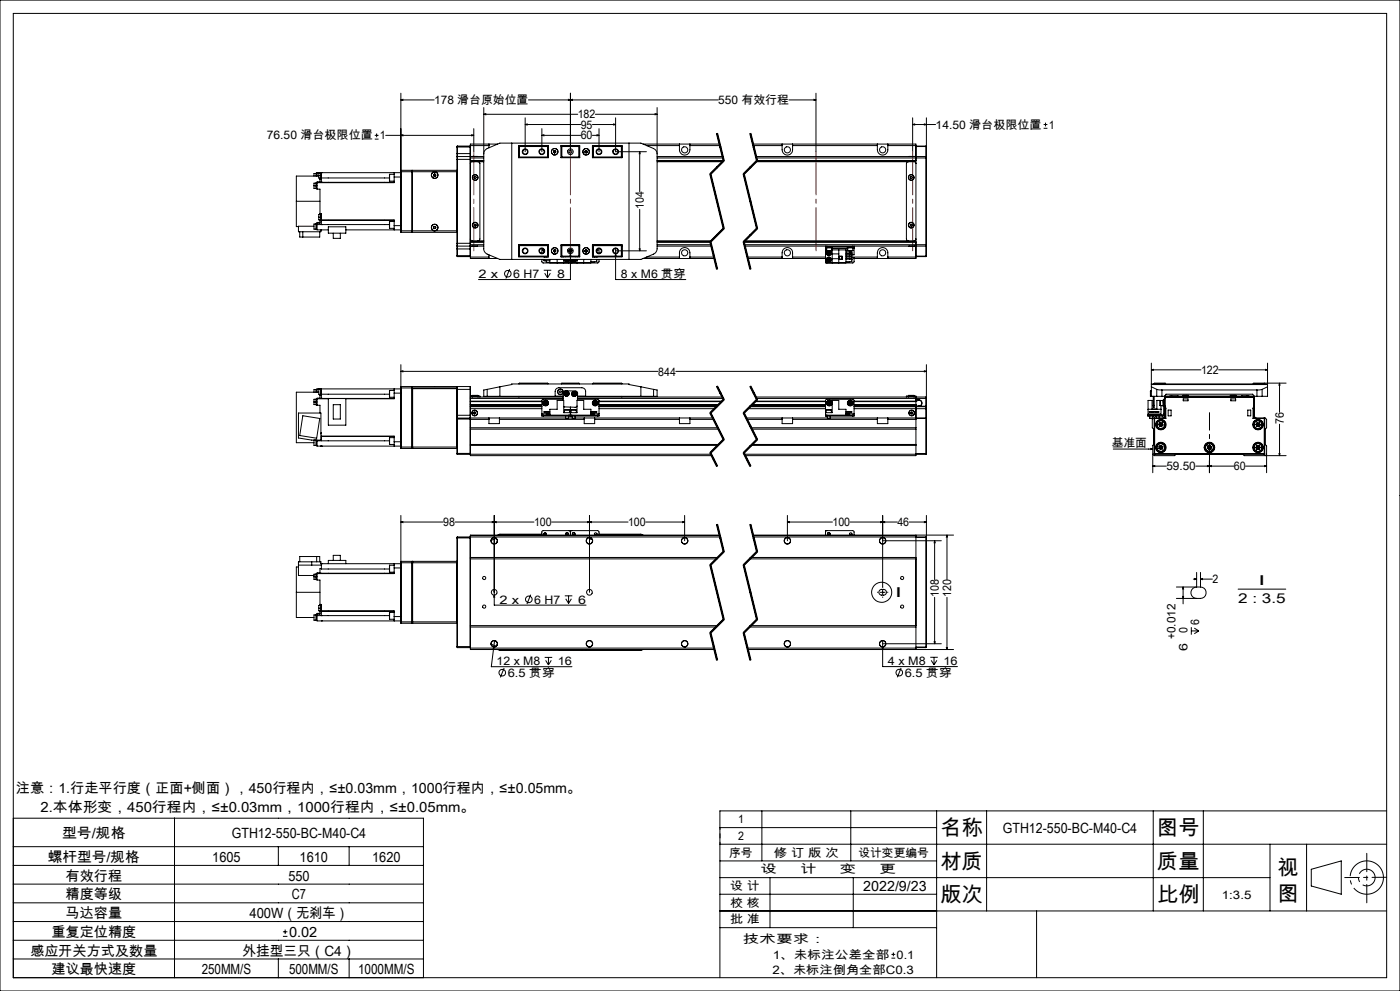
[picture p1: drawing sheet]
<svg xmlns="http://www.w3.org/2000/svg" width="420mm" height="297mm" viewBox="0 0 420 297" stroke-linecap="round" stroke-linejoin="round" font-family="sans-serif">
<g fill="none" stroke="#000" stroke-width=".3">
<path d="M0 0h420v297h-420zM4 4h412v289h-412zM120.3 29.9l.6-.1v.3zM120.3 29.9h9.9M120.3 27.9v41.3M142.1 38.6v6.9M145.1 34.3l.6-.2v.3zM145.1 32.2v42.7l.3 .6 .8 .7 3.8 1.5h42.3l4.3-1.9 .5-1.2v-42.4M145.1 34.3h28.2M157.6 37.3l.6-.2v.4zM157.6 37.3h16.6M157.6 35.3v10.2"/>
<path d="M162.6 38.6v6.9M170.5 29.8l.6 .1-.6 .2zM171.1 29.9l.6-.1v.3zM171.1 27.9v17.6M177.7 37.3h7M178.6 34.3h18.5M179.7 38.6v6.9M184.1 37.1l.6 .2-.6 .2zM184.7 35.3v10.2h9.2M196.5 34.1l.6 .2-.6 .1zM215.1 40l2 8.2M215.3 40l2 8.1"/>
<path d="M215.5 29.9h-57M225.1 40l2 8.2M225.3 40l2 8.1M236.7 29.9h8.1M244.2 29.8l.6 .1-.6 .2zM244.8 27.9v17.6M273.8 37.3l.6-.2v.4zM273.8 37.3h6.9M273.8 35.3v10.2M277.3 37.1l.6 .2-.6 .2zM277.9 35.3v11.8M313.1 38.4h1.1"/>
<path d="M313.1 37.3h1.1M313.7 36.8v1.1M94.2 55.7v.8h.8M94.2 55.7h.9M94.8 54.9h-.6v.8M94.8 52h-.6v.8M95 54.8l.1 1.7M95 51.9v.9M95.1 54.6v.1M95.1 54.8h-.3v1.7M95.1 51.9h-.3v.9M95.1 54.7v2h.9v7.3"/>
<path d="M95.1 54.6h23.2M95.6 52.8h-6.7v7.5M95.6 52.6v.8h.6M95.6 52.6h.8M96 53.8v.7l-.9 .1M96 53.4v.4M96 51.7v.1M96 53.8h.4M96.2 51.7v1.7h.2M96.2 51.8h-.6v.8M96.4 54.6h.1M96.4 53.3v1.3"/>
<path d="M96.4 51.7v1.6M96.4 51.7h.1M96.4 53.3h20.4M112.4 41.7h1.2M112.4 40.6h1.2M113 40v1.1M115.7 40.6h26.4M116.8 53.3l.1 1M116.9 52.2h.1M116.8 52.3v1M116.9 53.3v1M116.9 52.2h1.4"/>
<path d="M116.9 54.3h1.4M118.3 51.7v1.4M118.3 53.1v1.6h-23.2M118.3 53.1h2M120.3 51.7h-25.2v1.1M120.3 40.6l.6-.2v.3zM120.3 51v.5h16.8v-.5h-13.4v18.6M120.3 51v18.6M120.3 51h3.3M123.6 51v18.6M123.6 51l.1 .1M123.7 51.1v18.4"/>
<path d="M123.7 51.1h.1M130.1 52.3v.4M130.1 52.7l.4 .1M130.4 52.1l.3 .2M130.4 52.1l-.3 .2M130.7 52.3v.3M130.7 52.6l-.2 .2M137.1 51.1h.1M137.1 47v.8M137.1 46h3.9v.9M137.1 46v1M137.1 47.8v25.1"/>
<path d="M137.1 47.8h4M137.1 44.1h4M137.2 46.9v26.9M137.2 43.8v3.1M137.2 43.8l-.1 2.2M137.2 46.9h7.9M137.2 43.8h3.9M137.2 46.9l-.1 .1M141 46.9v.9M141 47.8v25.1M141 46.9l.1 .1M141.1 46.9h.1"/>
<path d="M141.1 47v.8M141.1 48.1h4M141.1 43.6h5.6M141.1 47.3h4M141.5 40.4l.6 .2-.6 .1zM141.5 46.9h1.8M142.4 52.9h.3l.2 .3-.2 .3h-.4l-.1-.3zM143.4 48.5l.6 .4v22.8l-.6 .5M145.1 48.5h-3.4l-.6 .5M145.1 46.1l.1-.7 .7-.7 4.1-1.8h42.3l4.1 1.8 .6 .7 .1 .7M146.7 43.2v1.1M149.3 43.2h-8.2v3.7"/>
<path d="M153.5 42.9v34.8M155.6 46.9h.1M155.6 43.7h8.9v3.6h-8.9zM155.7 43.8v3.5M155.7 43.8h8.8M155.7 43.8l.1 .1M155.8 43.9h8.5M155.8 43.9v3.2M155.8 47.1l-.1 .1h8.8M155.8 47.1h8.5M162.6 40.6l.6-.2v.3zM162.6 40.6h11.6"/>
<path d="M164.3 43.9v3.2M164.3 43.9l.1-.1v3.4l-.1-.1M166.1 45.3v.3M166.1 45.6l.3 .2M166.4 45.2l.3 .1M166.4 45.2l-.3 .1M166.7 45.3v.3M166.7 45.6l-.3 .2M168.3 43.7l.1 .1M168.3 43.7h5.6v3.6h-5.6zM168.3 43.8h5.6M168.3 47.2h5.6"/>
<path d="M168.4 43.8v3.4l.2-.1M168.4 43.8l.2 .1M168.6 43.9h5.1M168.6 43.9v3.2M168.6 47.1h5.1M173.7 43.9l.1-.1v3.4l-.1-.1M173.7 43.9v3.2M175.5 45.3v.3M175.5 45.6l.3 .2M175.8 45.2l.3 .1M175.8 45.2l-.3 .1M176.1 45.3v.3"/>
<path d="M176.1 45.6l-.3 .2M177.7 40.6h2M177.7 43.7h8.9v3.6h-8.9zM177.7 43.8h8.8M178 43.9l-.2-.1v3.4l.2-.1M178 43.9h8.4M178 43.9v3.2M178 47.1h8.4M178.4 43.7v.1M179.1 40.4l.6 .2-.6 .1zM186.4 43.9v3.2M186.4 47.1l.1 .1h-8.8"/>
<path d="M186.5 43.8v3.5M186.5 46.9h.1M186.5 43.8l-.1 .1M188.7 42.9v34.8M191.9 45.5l.2 .6h-.3zM191.9 45.5v11.9M192.9 43.2h23M194 43.6h9.8M197.1 48.5h19.7M197.1 46.9h19.7M197.1 47.3h19.8M203.8 43.2v1.7a1.57 1.57 0 0 0 1.6 1.6 1.57 1.57 0 0 0 1.6-1.6v-1.7"/>
<path d="M207 43.6h9M212.9 52.2l4 16.3M213.3 52.1l4 16.3M214.9 40l2 8.2M217 48l-4 4M217.1 48.1l-20 .1M217.1 48.2l-4 4 4 16.3-4 4 2 8.1M217.2 48.3l-4 4M222.9 52.2l4 16.3M223.3 52.1l4 16.3M224.9 40l2 8.2M225.9 43.2h48.9v34.3h-18.6"/>
<path d="M226 43.6h8.6M226.8 46.9h51M226.8 48.5h47.4l.4 .1 .2 .4M226.9 47.3h50.9M227 48l-4 4M227.1 48.1h47.7M227.1 48.2l-4 4 4 16.3-4 4 2 8.1M227.2 48.3l-4 4M234.6 43.2a3.2 3.2 0 0 0 .5 2.8 1.56 1.56 0 0 0 1.7 .4 1.56 1.56 0 0 0 1-1.5v-1.7M237.8 43.6h25.4M263.2 43.2a3.2 3.2 0 0 0 .5 2.8 1.56 1.56 0 0 0 1.7 .4 1.56 1.56 0 0 0 .9-1.5v-1.7M266.3 43.6h8.5"/>
<path d="M272.5 48.5l-.4 .1-.2 .4v22.6l.2 .4 .4 .2M272.7 46.9h1.7M273.3 52.9h.3l.1 .4-.3 .2-.3-.1zM274.8 43.8h3M274.8 43.9h3M277.8 47.3h.1M277.8 46.9v.4M277.8 46.9l.1 .2M277.8 43.8v.1M277.8 43.9v3M277.8 47.3v26M277.9 47.1v.2"/>
<path d="M277.9 47.3v26M88.9 60.3v7.6h.6M88.9 60.3h7.1M89.9 69.5v1.5h6v-1.5M90.8 69.5v1.5M94.2 67.8h-4.7v1.7h6.8v-.6M94.8 67.1h-.6v1.6h.6M95 67.1v1.7M95.1 66.9v.4M95.1 67.3v1.6h3.4M95.1 67.1h-.3v1.7h.3M95.1 67.3h21.7"/>
<path d="M95.6 65.1v.8h22.7v1.7M95.6 65.1h.8M96 64h.4v1.1M96 64v.3M96 66.1v.8h-.9M96 65.9v.2M96 66.7h-.9v.2M96 66.1h.4M96.2 64.3h-.6v.8M96.4 64.2h-.2v1.7M96.4 65.1v.9M96.4 67.3h.1"/>
<path d="M96.4 66v1.3M96.4 68.9h.1M96.4 66h21.9M98.5 68h5.3v1.9h-5.3zM100 69.9v1.5h2.1v-1.5M103.8 68.9h16.5M116.8 68.4h.1M116.8 67.4v1M116.9 66.4l-.1 1M116.9 66.4v1M116.9 66.4h1.4M116.9 68.4h1.4"/>
<path d="M118.3 67.6v1.3M118.3 67.6h2M120.3 69.2h16.8v.4M120.3 69.2v.4M120.3 69.6h3.3M123.7 69.5h.1M123.7 69.5v.1M123.7 69.5l-.1 .1M123.7 69.6h13.4M130.1 68v.4M130.1 68.4l.3 .1M130.4 67.9l.3 .1"/>
<path d="M130.4 67.9l-.3 .1M130.7 68.4l-.3 .1M130.7 68v.4M137.1 69.5h.1M137.1 72.9v.8M137.1 73.7v.9M137.1 74.6l.1 2.3M137.1 76.6h4M137.1 69.5v.1M137.1 72.9h4M137.1 73.7l.1 .1M137.2 73.8v3.1"/>
<path d="M137.2 73.8h7.9M141 72.9v.9M141 73.8v.8h-3.9M141.1 71.6l.5 .6h3.5M141.1 73.7h.1M141.1 72.9v.8M141.1 73.8v3.7h8.2M141.1 72.5h4M141.1 77h5.6M141.1 73.3h4M141.1 76.8l-3.9 .1M141.1 73.7l-.1 .1"/>
<path d="M141.5 73.8h1.8M142.2 67.4l.3-.2 .3 .1v.3l-.2 .2zM146.7 76.4v1.1M155.6 73.8h.1M155.6 73.4h8.9v3.6h-8.9zM155.7 73.4v3.5M155.7 76.9h8.8M155.8 76.8h8.5M155.8 73.6v3.2M155.8 73.6h8.5M155.8 76.8l-.1 .1M162.6 77.7v.8l.3 .3h8"/>
<path d="M162.6 74.5v1.4M162.9 75.1h.4M162.9 74.6v.5M163.2 77h.1M163.2 77.7v.4h1.8M163.3 75.2l-.1 .3M163.4 78.1h.3M163.9 76.9v.1M163.9 78.1v.6h1.1M164.3 73.6v3.2M164.3 73.6l.1-.1v3.4l-.1-.1M164.5 73.5h-8.8l.1 .1"/>
<path d="M165 77.7v1.1h12.3v-1.1M166.1 75v.3M166.1 75.3l.3 .2M166.4 74.9l.3 .1M166.4 74.9l-.3 .1M166.7 75v.3M166.7 75.3l-.3 .2M167.1 77.7v1.1M168.3 73.4h5.6v3.6h-5.6zM168.3 76.9h5.6M168.3 73.5h5.6M168.4 76.9l-.1 .1"/>
<path d="M168.6 73.6l-.2-.1v3.4M168.6 76.8h5.1M168.6 73.6v3.2M168.6 73.6h5.1M168.6 76.8l-.2 .1M168.9 76.9v.1M169 76.9v.1M169.1 77.7v1.1M169.2 78h.1M169.2 78h1.5M169.2 77.7v.3M169.4 78a.77 .77 0 0 0 .9 .6 .77 .77 0 0 0 .6-.9 .76 .76 0 0 1-.6 .8 .76 .76 0 0 1-.9-.5"/>
<path d="M169.6 76.9v.1M169.8 78l.2 .2M170 78v.2M170.3 78l.1 .1M170.4 78.1l-.4 .1M170.4 78v.1M170.7 75.1h.1M170.7 75.3l.1 .2M170.7 75v.1M170.7 77.7v.3M170.8 74.9h.6l.1 .2M171.1 76.1l.2 .6h-.3z"/>
<path d="M171.1 74.3v9.5h-27.6M171.5 78h1.5M171.5 75.1h.1M171.5 77.7v.3M171.5 75.3l-.1 .2M171.8 78v.1M171.8 78.1l.4 .1M172.2 78v.2M172.4 78l-.2 .2M172.7 76.9v.1M172.8 78a.76 .76 0 0 1-.8 .5 .76 .76 0 0 1-.7-.8 .78 .78 0 0 0 .7 .9 .78 .78 0 0 0 .9-.6M173 78h.1"/>
<path d="M173 77.7v.3M173.1 77.7v1.1M173.3 76.9v.1M173.7 73.6l.1-.1v3.4l-.1-.1M173.7 73.6v3.2M175.1 77.7v1.1M175.5 75v.3M175.5 75.3l.3 .2M175.8 74.9l.3 .1M175.8 74.9l-.3 .1M176.1 75v.3M176.1 75.3l-.3 .2"/>
<path d="M177.7 73.4h8.9v3.6h-8.9zM177.7 76.9h8.8M177.7 73.5h8.8l-.1 .1M178 73.6l-.2-.1v3.4l.2-.1M178 76.8h8.4M178 73.6v3.2M178 73.6h8.4M178.3 76.9v.1M178.3 78.4v.3h-1M178.4 76.9v.1M179 75.1h.3M179 77h.1"/>
<path d="M179 77.9v-.2v.7h-1.7M179.3 75.1h-.3M179.3 74.6v.5M179.7 77.7v.9l-.3 .2h-8.1M179.7 74.5v1.4M184.7 76.1l.2 .6h-.4zM184.7 74.3v9.5h21M184.7 75.2h9.2M186.4 73.6v3.2M186.4 76.8l.1 .1M186.5 73.4v3.5M186.5 73.8h.1"/>
<path d="M191.8 74.6h.3l-.2 .6zM191.9 62.8v12.4M192.9 77.5h21.4M194 77h9.8M197.1 72.2h16.3M197.1 73.8h16.3M197.1 72.5h16M197.1 73.3h16.2M203.8 77.5v-1.7a1.57 1.57 0 0 1 1.6-1.6 1.57 1.57 0 0 1 1.6 1.6v1.7M207 77h7.2M212.9 72.5l2 8.2M213.3 72.4l2 8.2"/>
<path d="M217 68.3l-4 4M217.2 68.6l-4 4M222.9 72.5l2 8.2M223.1 72.5h51.7M223.3 72.4l2 8.2M223.3 73.3h54.5M223.4 73.8h54.4M224.2 77h10.4M224.3 77.5h23.3M227 68.3l-4 4M227.2 68.6l-4 4M234.6 77.5a3.2 3.2 0 0 1 .5-2.9 1.58 1.58 0 0 1 1.7-.3 1.58 1.58 0 0 1 1 1.5v1.7"/>
<path d="M237.8 77h9.8M247.6 74h.5M247.6 74v.5M247.6 74.5v4.3h6.2v-3.9M247.6 73.8v.2M247.6 74.9h.4M247.6 74.5h.4M247.9 74v.3h1.8v-.3M248 75.1h1M248 75.1h1.6M248 74.3v.8M248.1 73.8v.2"/>
<path d="M248.1 74h7.7M248.2 76l.4 .2M248.2 77.7l.1 .4M248.2 77.7l.9 .3M248.3 75.1a.76 .76 0 0 0-.3 1 .76 .76 0 0 0 .9 .4 .76 .76 0 0 0 .4-1M248.3 75.6l-.1 .4M248.3 75.6l.3 .2M248.3 78.1l.4 .1M248.4 75.1a.75 .75 0 0 0-.4 1 .75 .75 0 0 0 1 .4 .75 .75 0 0 0 .3-1M248.6 77.4l.4 .1M248.6 77.4l-.4 .3M248.6 77.4l.1 .8"/>
<path d="M248.6 75.8l.4 .3M248.6 75.8v.4M248.7 75.4l-.4 .2M248.7 75.4l.3 .2M248.7 75.4l-.1 .4M248.9 75.1l.4 .4M249 77.5l.1 .5M249 77.5l-.7 .6M249 75.1l.3 .4M249 76.1l-.4 .1M249 75.6v.5M249 75.6l-.8 .4"/>
<path d="M249.1 78l-.4 .2M249.6 75.1h-.6M249.6 74.3v.8M249.6 74.9l4.7 .1M249.6 74.5h4.7M249.7 74.9v3.9M249.7 76.1h1.9M249.7 77.5h1.9M251.6 74.9v3.9M251.7 76.8h.9v.9h-.9zM251.7 76.8v.9M253.8 75.5h1.8v.4"/>
<path d="M253.8 76.2h1.8v.5h-1.8M253.8 77h1.8v.4h-1.8M253.8 77.7h1.8M253.8 75.9h1.8M254.2 74v.3h1.7v-.3M254.3 75.1h1.5M254.3 74.3v.8M254.9 77.4v.3l.3-.2 .4 .2M254.9 75.1v.4M254.9 76.7v.3M254.9 78.4v.3h-1.1M255 75.5h.4"/>
<path d="M255.1 77.5h.2M255.6 75.9l-.3 .3-.4-.3v.3M255.6 75.7v.2M255.6 77.7v.2M255.6 77.3h.6v1.2l-.3 .3h-8M255.6 77.7v.7h-1.8M255.6 77h7.6M255.8 74h.4M255.8 73.8v.2M255.8 74.3v.8M255.8 74.5h.4M256.2 74v.5"/>
<path d="M256.2 73.8v.2M256.2 74.5v1.9h-.6M263.2 77.5a3.2 3.2 0 0 1 .5-2.9 1.58 1.58 0 0 1 1.7-.3 1.58 1.58 0 0 1 .9 1.5v1.7M266.3 77h8.5M272.7 73.8h1.7M273 67.4l.3-.2 .3 .1 .1 .3-.3 .2zM274.8 71.6l-.2 .4-.3 .2h-50.9M274.8 76.8h3M274.8 76.9h3M277.8 73.3h.1M277.8 73.3v.5M277.8 76.8h.1"/>
<path d="M277.8 76.8v.1M277.8 73.8v3M277.9 73.3v.3M277.9 73.6l-.1 .2M277.9 76.8l-.1 .1M277.9 73.6v3.2M152.9 80.6l-1.1 2.9M163.1 81h2.3M163.4 81.9l.9 1.4M164.3 81v2.3M165.1 81.9l-.8 1.4M94.8 119.6v1.7h.3"/>
<path d="M94.8 116.8h-.6v.7M95 119.6v1.7M95 116.7v.8M95.1 119.4v.1M95.1 119.6l-.9 .1v.8M95.1 116.7h-.3v.8M95.1 119.4h23.2M95.1 119.5h3.4M95.1 119.5v2h.9v2.3M95.6 117.5h-6.7v15.2h5.3M96 118.5v.8l-.9 .1M96 118.2v.3"/>
<path d="M96 116.6h.1M96 118.5h.4M96.2 116.5v1.7M96.2 116.6h-.6v1.6h.8M96.4 119.4h.1M96.4 118.1v1.3M96.4 116.6v1.5M96.4 116.5v.1M96.4 118.1h20.4M98.5 119.4h5.3v8h-5.3zM116.8 119h.1M116.9 117l-.1 2"/>
<path d="M116.9 117v2.1M116.9 119.1h1.4M116.9 117h1.4M118.3 116.6v1.2M118.3 117.8v1.7h-14.5M118.3 117.8h2M120.3 116.6h-25.2v.9M120.3 111.3l.6-.2v.3zM120.3 109.3v24.7M120.3 111.3h77.1M120.3 115.8v18.6M120.3 115.8v.5h16.8"/>
<path d="M120.3 115.8h3.3M123.6 115.8l.1 18.5M123.6 115.8v18.6M123.7 115.8h13.4v.6h-13.4zM137.1 116.7h4M137.1 116.7v7.8M137.2 115.8v9.5M137.2 115.8l-.1 .9M137.2 115.8h3.8M141 115.8v.9M141 115.8l.1 .9M141.1 119.1v.3h27.8"/>
<path d="M141.1 118.7h2.3M141.1 119h27.8M141.1 116.7l-.1 7.8M141.7 118.5h1.4M141.7 118.5v.5M141.7 118.7h1.7M143.1 118.5h-1.4M143.1 118.5h.3M143.4 118.5h.1M143.4 118.7h.6v.3M143.4 118.5v.5M146.2 118.8h20.3v-1.5a1.14 1.14 0 0 1 1.2-1.1h6.9a1.14 1.14 0 0 1 1.1 1.1v1.5h20.4"/>
<path d="M146.2 116.7l-1.1 .2v1.9h1.1M146.2 116.7v2.1M150 115.9v2.9M150 115.9l3.5-.7v-.1h35.2v.1l3.6 .7M150 115.9l-3.8 .8M155.7 115h8.7M155.7 115v.1M155.7 118.8v.2M164.4 115v.1M166.5 118.7h2.4M168.4 115h5.4M168.4 115v.1"/>
<path d="M168.9 119.7h-6.2l-.1 .3v4M169.5 117.9l.2 .4M169.5 117.9l.5 .1M169.7 118.3l.4 .1M169.9 117.5l-.4 .4M169.9 117.5l.4 .2M169.9 117.5l.2 .9M170 118l-.3 .3M170 118l.4 .1M170.3 117.7l.1 .4M170.3 117.7l-.3 .3M170.4 118.1l-.3 .3"/>
<path d="M171.8 117.9l.1 .5M171.8 117.9l.9 .2M171.9 118.4l.5 .1M172.2 117.6l-.4 .3M172.2 117.6l.3 .2M172.2 117.6l.2 .9M172.5 117.8l.2 .3M172.5 117.8l-.6 .6M172.7 118.1l-.3 .4M173.2 119.7h6.3l.2 .4v3.9M173.2 119h43.5M173.2 119.4h43.7"/>
<path d="M173.2 118.7h2.5M173.8 115v.1M177.8 115h8.7M177.8 115v.1M186.5 115v.1M186.5 118.8v.2M192.3 115.9v2.9M192.3 115.9l3.8 .8M196.1 116.7l1 .2v1.9h-1M196.1 116.7v2.1M202.7 111.3h75.2M215 115.9l2 3.9"/>
<path d="M215.1 115.8l2 4-4 4 4 7.9-4 4 2 4M215.3 115.7l1 2M216.3 117.7l1 2zM217 119.6l-4 4M217.2 119.9l-4 4M225 115.9l2 3.9M225.1 115.8l2 4-4 4 4 7.9-4 4 2 4M225.3 115.7l2 4M226.7 119h51.1M226.9 119.4h50.9M227 119.6l-4 4M227.2 119.9l-4 4"/>
<path d="M272.5 118.7h-.6v.3M272.5 118.5h1.7M272.5 118.5v.5M272.5 118.7h1.7M272.6 118.5h-.1M272.6 118.7h1.6M272.6 118.5h1.6M274.2 118.5h.1M274.2 118.7h.6v3.1M274.2 118.5v.5M274.8 119.8h.9M274.8 119.9h.9"/>
<path d="M275.7 119.8a.97 .97 0 0 1 .9 .9 .97 .97 0 0 1-.7 1M275.7 119.9a.9 .9 0 0 1 .8 .9 .9 .9 0 0 1-.8 .9M275.7 119.8v.1M277.3 111.1l.6 .2-.6 .1zM277.8 119v.4M277.8 119.4v2.3M277.9 109.3v26.7M345.1 118.8h.1M345.2 117.2h.1M345.2 117.3l-.1 1.5M345.2 117.3v1.5M345.2 117.2v.1"/>
<path d="M345.2 117.2h.2M345.4 115.1h34.9M345.4 115.2h34.9M345.4 115.9l1.6 .8M345.4 110.8l.6-.1v.3zM345.4 108.8v10M345.4 110.8h14.9M346 118.8v2.7M346.3 115h3.4M346.3 115v.1M346.3 118.8v2.7M347 116.7l1.6 .2"/>
<path d="M347 118.8h1.6M347 118.8h-1.8M347 116.7v2.1M348.6 118.8h.8M348.6 116.9h28.5M348.6 116.9v1.9M349.1 119.9h-.2v1.8h.2M349.4 119.7h-.3v.4M349.4 118.8l.4-.7h26l.5 .7M349.4 118.8v4.1M349.5 118.7h26.7v.4M349.5 118.7v.4"/>
<path d="M349.5 119.4v2.3M349.7 115v.1M349.8 119.1l-.3 .3M349.8 119v.1M349.8 119l-.3 .2v.2M349.8 119h26M349.8 119.1h26M351 119v-.3h.5v.3M353.3 118.7h.1M354.8 118.7h.1M354.9 118.5h.1M354.8 118.7h1.8"/>
<path d="M354.8 118.5v.2M354.9 118.5h1.6M355 119.6h1.4v.5h-1.4zM356.6 118.7h-.1M356.6 118.5h.1M356.6 118.5v.2M365.6 110.8h14.7M369.1 118.7h.1M369.1 118.7h1.7M369.1 118.5h1.1M369.1 118.5v.2M369.3 119.6h1.4v.5h-1.4z"/>
<path d="M370.2 118.5h-1.1M370.2 118.5h.6M370.8 118.7h.1M370.8 118.5v.2M372.4 118.7h.1M374.1 119v-.3h.6v.3M375.8 119.1l.3 .3M375.8 119v.1M375.8 119l.4 .2-.1 .2M376 115h3.4M376 115v.1M376.1 119.4v2.3"/>
<path d="M376.3 118.8h.8M376.3 118.8v4.1M377.1 118.8h1.5M377.1 116.9v1.9M378.6 116.7l-1.5 .2M378.6 116.7v2.1M379.3 114.8l.1 .2M379.4 115v.1M379.7 110.7l.6 .1-.6 .2zM380.3 115.9l-1.7 .8M380.3 108.8v10h-1.7M383.9 114.8l.1 .6h-.3z"/>
<path d="M383.9 114.8v8.8M385.8 114.8l-9.8 .2M90.8 124.6l5.1 .8-.9 5.9-5.1-.8zM94.2 120.5v.7h.6M94.2 131.9v1.6h.8M94.2 120.5h.9M94.8 131.9v1.6M95 131.9l.1 1.7M95.1 131.9v.2M95.1 132.1v1.6h25.2M95.1 132.1h21.7M96.2 133.7h.1"/>
<path d="M96.3 129.7v.3M96.3 131.9v-8.1h-6.8v7.5l4 .6h2.9v-1.2h21.9v1.7M96.4 133.7h.1M96.4 130.8h21.9M100 121.3h2.1v4.3h-2.1zM116.8 133.2h.1M116.9 131.2l-.1 2M116.9 131.2v2M116.9 133.2h1.4M116.9 131.2h1.4M118.3 132.4v1.3M118.3 132.4h2"/>
<path d="M120.3 134v.4M120.3 134h16.8M120.3 134.4h3.3M123.7 134.3l.1 .1M123.7 134.3l-.1 .1M123.8 134.4v-18l13.3 .1-.1 17.9M123.8 134.4h13.2M137.1 124.5v.9M137.1 124.5h4M137.1 125.7h4M137.1 134.3l-.1 .1M137.1 125.4l.1 10.8"/>
<path d="M137.1 135.9h4M137.2 125.3v10.9M137.2 125.3h3.8M137.2 125.3l-.1 .1M141 124.5v.8M141 125.3l.1 .1M141.1 121.3v.1M141.1 121.9v.1M141.1 124.5v.8M141.1 125.3v11.3h72.4M141.1 125.7h5.6M141.1 128.2h74.2"/>
<path d="M141.1 125.3h5.6M141.1 128.6h74.4M141.1 133.2h74.6M141.1 133.5h74.3M141.1 121.3h21.5M141.1 121.2h21.5M141.1 120.4h21.5M141.1 121.9h21.5M141.1 122.5h21.5M142.1 123.6l.4-.2 .2 .2v.4l-.4 .1-.2-.2zM146.7 125.3h3.1M146.7 125.3v1.7h3.1v-1.7"/>
<path d="M149.8 125.7h25.5M149.8 125.3h19.9M162.6 121.7l-21.5 .2M162.6 120.3h-21.5h21.5M162.6 124.4h.4M162.6 124.4v.3h.4M162.6 124v.4M162.6 124h2.4M163 124.4h7.7M163 124.7h7.7M163 124.4v.3M163.3 120.6v.4"/>
<path d="M163.3 120.6l.4 .2M163.3 121l.4 .2M163.7 120.4l.3 .2M163.7 120.4l-.4 .2M163.7 120.4v.4M163.7 120.8l.4 .2M163.7 120.8l-.4 .2M163.7 120.8v.4M164 120.6l.1 .4M164 120.6l-.3 .2M164.1 121l-.4 .2M165 124.4v-1.7h2.1v-2.7h2v3.7h4v-3.7h2v2.7h2.2v1.7"/>
<path d="M165 124.1h-1.1v.1h1.1M165 123.4h-1.8l1.8 .1M168.9 120l.1-2.5 .5-.4 3.5 .2 .3 .5-.1 2.2M169.4 122.8h.1M169.3 122.9v.8M169.4 122.8h1.5M169.7 125.3h.8M169.7 124.7v.6M170.5 124.7v.6M170.5 125.3h1.2M170.7 124.4h.9M170.7 124.7h.4"/>
<path d="M170.7 124.4v.3M170.9 122.9h.1M170.9 122.9v.8M171.1 124.7h.5M171.1 122v2.7M171.4 122.8h.1M171.3 122.9h1.6M171.3 122.9v.8M171.4 122.8h1.5M171.6 124.4h7.6M171.6 124.7h7.6M171.6 124.4v.3"/>
<path d="M171.7 125.3h.8M171.7 124.7v.6M172.5 125.3h2.8M172.5 124.7v.6M172.9 122.9h.1M172.9 122.9v.8M173.1 121.7l-.4 .4-3.6-.3M175.3 125.3h3.1M175.3 125.3v1.7h3.1v-1.7M177.3 124.1h1v.1h-1M177.3 123.4h1.7l-1.7 .1M177.3 124h2.4"/>
<path d="M178.2 120.6v.4M178.2 120.6l.3 .2M178.2 121l.4 .2M178.4 125.7h25.4M178.4 125.3h25.4M178.5 120.4l.4 .2M178.5 120.4l-.3 .2M178.5 120.4v.4M178.5 120.8l-.3 .2M178.5 120.8l.4 .2M178.5 120.8l.1 .4M178.9 120.6v.4"/>
<path d="M178.9 120.6l-.4 .2M178.9 121l-.3 .2M179.2 124.4h.5M179.2 124.4v.3M179.7 124.4v.3h-.5M179.7 124v.4M179.7 120.3h36.9M179.7 121.2h36M179.7 120.4h36.8M179.7 121.7h35.4M179.7 121.9h35.3M179.7 122.5h34.7"/>
<path d="M203.8 125.3h3.2M203.8 125.3v1.7h3.2v-1.7M207 125.7h7.1M207 125.3h6.9M213 123.8l4 8M213 135.8l2 4M213.3 123.7l4 7.9M213.3 135.6l2 4M213.3 136.1l-76.1 .1M215.6 121.3l-35.9 .1M217 131.6l-4 4M217.2 131.9l-4 3.9"/>
<path d="M223 123.8l4 8M223 135.8l2 4M223.3 123.7l4 7.9M223.3 135.6l2 4M223.3 136.1h54.5M223.8 125.3h10.8M224 125.7h10.6M224.4 122.5h23.2M225 121.9h22.6M225.1 121.7h22.5M225.3 128.2h49.5M225.4 133.5h49.4"/>
<path d="M225.5 128.6h49.3M225.5 121.4h22.1M225.6 133.2h49.2M225.6 121.2h22M226.5 120.4h21.1M226.6 120.3h21M227 131.6l-4 4M227.2 131.9l-4 3.9M234.6 125.3h3.2M234.6 125.3v1.7h3.2v-1.7M237.8 125.7h25.4M237.8 125.3h10.4"/>
<path d="M247.6 124.4h.5M247.6 123.7h2.1v-3.7h1.9v2.7h2.2v1.7M247.9 122.8h.1M247.9 122.9h1.5M247.9 122.9v.8M247.9 122.8l1.5 .1M248.1 124.4h7.7M248.1 124.4v.3M248.1 124.7h7.7M248.2 125.3h.9M248.2 124.7v.6M248.4 120.9l.3 .3"/>
<path d="M248.5 120.5l-.1 .4M248.5 120.5l.3 .3M248.8 120.8l-.4 .1M248.8 120.8l-.1 .4M248.8 120.8l.3 .3M248.9 120.4l.3 .3M248.9 120.4l-.4 .1M248.9 120.4l-.1 .4M249.1 124.7v.6M249.1 125.3h14.1M249.1 121.1l-.4 .1M249.2 120.7l-.1 .4"/>
<path d="M249.2 120.7l-.4 .1M249.4 122.9v.8M253.8 124.1h1.1v.1h-1.1M253.8 123.4h1.8l-1.8 .1M253.8 124h2.4M254.7 120.6v.4M254.7 121l.4 .2M254.7 120.6l.4 .2M255.1 120.4l.3 .2M255.1 120.4l-.4 .2M255.1 120.4v.4M255.1 120.8l-.4 .2"/>
<path d="M255.1 120.8v.4M255.1 120.8l.3 .2M255.4 120.6v.4M255.4 121l-.3 .2M255.4 120.6l-.3 .2M255.8 124.4h.4M255.8 124.4v.3M256.2 120.3h18.6M256.2 124.4v.3h-.4M256.2 124v-4l-.2-.3h-8l-.4 .3v4.7h.5M256.2 124v.4M256.2 121.3h18.6"/>
<path d="M256.2 121.2h18.6M256.2 120.4h18.6M256.2 121.9h21.6M256.2 122.5h21.6M263.2 125.3h3.1M263.2 125.3v1.7h3.1v-1.7M266.3 125.7h8.5M266.3 125.3h11.5M273.4 123.5h.3l.1 .4-.2 .2-.3-.1-.1-.3zM274.8 121.3v.1M274.8 121.8v14.8h-51.3M274.8 120.3h.1"/>
<path d="M274.8 121.8h.1M274.8 125.4h3M274.8 136h3M274.8 121.8h.9M275.7 121.7h-19.5M275.7 121.7v.1M275.9 121.7h1.9M275.9 121.7l-.2 .1M277.8 125.3v.1M277.8 136h.1M277.8 136v.1M277.8 121.7l.1 .1"/>
<path d="M277.8 121.7v.2M277.8 121.9v.6M277.8 122.5v2.8M277.8 125.4v10.6M277.9 136l-.1 .1M277.9 121.8l-.1 .1M277.9 121.8l-.1 .7M334 134.6h11.8M344.4 122.7h3.9M344.5 124.1h3.7v.1h-3.7zM344.8 124.4h-.5v.3h.5M344.8 124.4h3.9"/>
<path d="M344.8 123.4l.7 .1zM344.8 124.7h1.1M344.8 124.4v.3M344.9 125.3h.9M344.9 124.7v.6M345.2 134.4l.6 .2-.6 .1zM345.8 123.4l.4 .1zM345.8 124.7v.6M345.8 139.7l.6-.2v.3zM345.8 139.7h4.1M345.8 136.1l.5 .5h6.1l.4-.5M345.9 124.7h.9"/>
<path d="M345.9 124.4v.3M346 121.5v.6h.3v-.6M346 121.5h.3M346.3 125.4h.1M346.3 136h.1M346.3 136l.1 .1M346.3 125.4v10.6M346.4 136v.1M346.4 136.1h32.9M346.4 125.4h3.3M346.4 136h32.9M346.4 125.4v10.6"/>
<path d="M346.5 123.4l.4 .1zM346.8 124.7h1.9M346.8 124.4v.3M346.9 124.7v.6M347.2 123.4l.5 .1zM347.6 127.1l.2 .7M347.6 127.1l.7 .1M347.7 134.4l.5 .4M347.7 133.7v.7M347.7 133.7l.6 .4M347.8 124.7v.6M347.8 127.8l.7 .1"/>
<path d="M348 126.6l.7 .1M348 126.6l-.4 .5M348 126.6l.3 .6M348.1 120v1.6M348.1 121.6h.8M348.1 120h.8M348.3 134.1l-.1 .7M348.3 134.1l.5 .4M348.3 127.2l-.5 .6M348.3 127.2l.2 .7M348.3 127.2l.6 .2M348.3 120h-1.2v2.6h-1.5v-2.6h-1.2v4.4"/>
<path d="M348.3 121.6v2.8M348.3 133.5l.6 .4M348.3 133.5l-.6 .2M348.3 133.5v.6M348.7 124.4v.3M348.7 126.7l.2 .7M348.7 126.7l-.4 .5M348.8 134.5l-.6 .3M348.9 133.9l-.1 .6M348.9 133.9l-1.2 .5M348.9 127.4l-.4 .5M349.1 124l-.4 .4"/>
<path d="M349.1 124h.3M349.1 120.1h.3M349.1 120.1v3.9M349.4 124.3v.3M349.4 124.2l-.7 .5M349.4 124.6l-.5 .7M349.4 122.9v1.4M349.4 121.9l.2 .6M349.4 124.4v.2M349.4 122.9v1.5M349.4 122.9h.2M349.4 124.6h.2"/>
<path d="M349.5 124.6l-.5 .7M349.5 122v.9M349.5 121.7l.1 .1M349.5 121.7l-.1 .2M349.6 122.9v.1M349.6 121.8l.1 .7M349.6 121.8l-.2 .1M349.6 122.9v1.7M349.6 124.6h.1M349.6 125.3l.1 .1M349.6 122.5h.1M349.6 125.3h-3.5l-.4 .4v2.5l.4 .4v4.6l-.3 .3v8.2"/>
<path d="M349.6 122.5v2.8M349.7 122.5v2.9M350.4 122.9h.9v1.7h-.9zM352.8 136.2h20.1M358.7 139.7h11.4M362.2 134.3l.4 .5M362.2 139.5l.6 .2-.6 .1zM362.4 133.6l-.2 .7M362.4 133.6l.9 1M362.8 139.7l.6-.2v.3zM362.8 138v3.7M363 133.5l.5 .5"/>
<path d="M363 133.5l-.6 .1M363 133.5l-.4 1.3M363.3 134.6l-.7 .2M363.5 134l-.2 .6M363.5 134l-1.3 .3M372.8 136.1l.5 .5h12.5M373.7 139.7h6.3M374.3 122.9h.9v1.7h-.9zM375.9 122.5h.2M375.9 125.4h3.4M375.9 122.5v2.9M376.1 124.6h.1"/>
<path d="M376.1 125.3l-.2 .1M376.1 125.3h3.5l.4 .4v2.5l-.4 .4v4.6l.4 .4v8.1M376.1 122.5v2.8M376.1 122.9v.1M376.1 121.8l-.2 .7M376.1 121.8l.1 .1M376.1 122.9v1.7M376.1 122.9h.1M376.1 121.7v.1M376.1 121.7l.1 .2M376.2 122v.9M376.2 124.6l.4 .7"/>
<path d="M376.2 122.9l.1 1.6M376.2 121.9l-.1 .6M376.2 122.9v1.6M376.2 124.5v.1M376.3 124.5l-.1 .1M376.3 124.6l.5 .7M376.7 134.2l.4 .5M376.8 127.2l.2 .6M376.8 127.2h.6M377 127.8l.6 .1M377 133.6l-.3 .6M377 133.6l.8 1.1"/>
<path d="M377.2 126.6l-.4 .6M377.2 126.6l.6 .1M377.2 126.6l.2 .6M377.4 127.2l-.4 .6M377.4 127.2l.2 .7M377.4 127.2l.7 .1M377.7 133.5l.4 .6M377.7 133.5l-.7 .1M377.7 133.5l-.6 1.2M377.8 134.7h-.7M377.8 126.7l.3 .6M377.8 126.7l-.4 .5"/>
<path d="M378.1 127.3l-.5 .6M378.1 134.1l-.3 .6M378.1 134.1l-1.4 .1M379.3 136v.1M379.3 136h.1M379.3 125.4h.1M379.3 125.4v10.6M379.4 139.5l.6 .2-.6 .1zM379.4 136l-.1 .1M379.4 125.4v10.6M380 136.1l-.4 .5M383.7 136h.3l-.1 .6z"/>
<path d="M383.9 127.1v9.5M120.3 156.5l.6-.2v.3zM120.3 156.5h12.7M120.3 154.5v31.9M136.5 156.5h23.7M147.7 156.3l.6 .2-.6 .1zM148.3 156.5l.6-.2v.3zM148.3 154.5v26.9h27.5M163.2 159.9v.3l.7-.1v-.2M163.4 159.7h.3M170.9 159.1h.4M171.1 159.1v1.3"/>
<path d="M176.2 156.3l.6 .2-.6 .1zM176.8 156.5l.6-.2v.3zM176.8 154.5v23M178.3 159.9v.2l.7 .1v-.3M188.4 156.5h-22.9M193.7 156.5h11.7M204.8 156.3l.6 .2-.6 .1zM205.4 154.5v7.6M214.9 157.2l2 8.2M215.1 157.2l2 8.1-4 4 4 16.3-4 4 2 8.2M215.3 157.1l1 4.1M224.9 157.2l2 8.2"/>
<path d="M225.1 157.2l2 8.1-4 4 4 16.3-4 4 2 8.2M225.3 157.1l2 8.2M236.2 156.5l.6-.2v.3zM236.2 156.5h13.5M236.2 154.5v7.6M247.6 159.5l.4-.5h7.9l.3 .4v1M247.9 159.1h-.3v1.3M254.9 159.9v.2l.7 .1v-.3M264.2 156.3l.6 .2-.6 .1zM264.8 156.5l.6-.2v.3zM264.8 154.5v21.4M269.2 156.5h-14.2"/>
<path d="M272.8 156.5h5.1M277.3 156.3l.6 .2-.6 .1zM277.9 154.5v39.4M88.9 177.5v7.6h5.3M88.9 177.5h7.1M89.5 169.9h-.6v7.6M89.5 169.4h6.9M89.9 168.4v-1.6h6v1.6M93.5 168.4v1M94.2 172.9v.7h.6M94.2 172.9h.9M94.8 172.1h-.6v.8"/>
<path d="M95 172v1.7M95 166.8v1.6M95.1 171.8v.1M95.1 172h-.3v1.7h.3M95.1 171.9v1.9h.9v7.3M95.1 171.8h23.2M96.4 170.4h-.4v1.3l-.9 .1M96.4 170.4l20.4 .1M96.4 168.9h.1M96.4 168.9v1.5M98.5 168.9v-.9h5.3v.9M100 168v-1.6h2.1v1.6"/>
<path d="M116.9 169.4v2.1M116.9 169.4h1.4M116.9 171.5h1.4M118.3 168.9v1.3M118.3 170.2v1.7h-23.2M118.3 170.2h2M120.3 168.9h-24v-.5h-6.8v4.1h4.7M120.3 168.2v18.6M120.3 168.2v.5h16.8M120.3 168.2h3.3M123.6 168.2v18.6M123.6 168.2l.1 .1"/>
<path d="M123.7 168.7v18M123.7 168.3v18.4M123.7 168.3v.4M137.1 168.2l-13.4 .1M137.1 168.3v18.4M137.2 160.9v33.2M137.2 160.9h78.8M141 161.2l.1 .1M141 161.2l-3.9 .1M141 160.9l.1 .1M141.1 167.1h74.3M141.1 167.5h73.8"/>
<path d="M141.1 160.5h74.8M148.3 178.4l.1 .6h-.3zM148.8 161.4l-1.5 .6M159.2 178.2l-1.1 2.8M162.6 160.4v-1l.3-.4h7.9l.3 .5 .3-.5h8l.3 .3v1.1M162.6 160.1h-12.6l-.7 .3M163.2 160a.36 .36 0 0 1 .6-.3 .36 .36 0 0 1-.1 .7M163.2 160l.2 .4M163.2 160.1h.1M169.4 178.6h2.3M169.7 179.5l.9 1.3M169.9 160.4a.44 .44 0 0 1-.1-.7 .44 .44 0 0 1 .6 0 .44 .44 0 0 1 0 .7"/>
<path d="M170.6 178.6v2.2M171.4 179.5l-.8 1.3M171.9 160.4a.43 .43 0 0 1-.1-.7 .43 .43 0 0 1 .6 0 .43 .43 0 0 1 0 .7M176.8 161.1l.3 .4 .5 .1M177.3 161.3v.3M178.6 160.4a.36 .36 0 0 1-.2-.6 .36 .36 0 0 1 .6 0 .36 .36 0 0 1-.2 .6M179 160.1h.1M179.7 160.1h12.6l.6 .3M212.9 169.4l4 16.3M213.3 169.3l4 16.3M215.9 160.4h-74.8v34.3h73.2M216.3 161.2l1 4.1z"/>
<path d="M217 165.2l-4 4M217.2 165.5l-4 4M222.9 169.4l4 16.3M223.3 169.3l4 16.3M224.9 167.5h49.9M225.4 167.1h49.4M225.9 160.4h60.2M225.9 160.5h48.9M226 160.9h51.8M227 165.2l-4 4M227.2 165.5l-4 4M248.4 160.4a.43 .43 0 0 1-.1-.7 .43 .43 0 0 1 .7 0 .43 .43 0 0 1-.1 .7"/>
<path d="M255.1 160.4a.36 .36 0 0 1-.2-.6 .36 .36 0 0 1 .6 0 .36 .36 0 0 1-.2 .6M263.9 176.8a1.12 1.12 0 0 1 1.4-.1 1.12 1.12 0 0 1 .5 1.2 1.11 1.11 0 0 1-1.4 .5 1.11 1.11 0 0 1-.6-1.3zM264.1 177.5h1.4M264.8 176.8v1.4M264.8 162.1h17.6M274.8 160.4v34.3M274.8 161.1h3M277.8 160.9v.2M277.8 161.1v32.8M280.4 162.1v11.6M280.4 179v13.9M280.4 162.1l.2 .6h-.4z"/>
<path d="M284.1 160.4l.1 .6h-.3zM284.1 160.4v13.3M284.1 179v15.7M352.9 175.9h7.3M354.8 178.7h.3l-.2 .6zM354.9 175.9l.2 .6h-.3zM354.9 175.9v5.1M358 173.6h1M358.4 173.4l.6 .2-.6 .1zM359 171.6v4.3a1.71 1.71 0 0 0-1.7 1.7 1.71 1.71 0 0 0 1.7 1.7M360.2 173.6l.6-.2v.3zM360.2 175.9a1.71 1.71 0 0 1 1.6 1.7 1.71 1.71 0 0 1-1.6 1.7h-7.3"/>
<path d="M360.2 171.6v4.3M360.2 173.6h3.5M371.4 176.6h14.3M94.8 184.3h-.6v1.6h.6M95 184.2v1.7M95.1 184.1v.4M95.1 184.5v1.6h25.2M95.1 184.2h-.3v1.7h.3M95.1 184.5h21.7M95.6 182.3v.8h.6M95.6 182.3h.8M96 181.1h.4v1.2"/>
<path d="M96 181.1v.4M96 183.3v.8h-.9M96 183.1v.2M96 183.8h-.9v.3M96 183.3h.4M96.2 181.5h-.6v.8M96.4 181.4h-.2v1.7h.2M96.4 182.3v.8M96.4 183.1v.1M96.4 184.5h.1M96.4 183.2v1.3M96.4 186.1h.1"/>
<path d="M96.4 183.1h21.9v1.7M96.4 183.2h21.9M116.9 183.5v2.1M116.9 183.5h1.4M116.9 185.6h1.4M118.3 184.8v1.3M118.3 184.8h2M120.3 186.4v.4M120.3 186.4h16.8M120.3 186.8h3.3M123.7 186.7l-.1 .1M123.7 186.7l13.4 .1"/>
<path d="M137.1 193.7h4M141.1 194.2h73.1M141.1 187.9h73.7M141.1 187.5h74.2M141.1 194l-3.9 .1M147.3 193l1.5 .7M148.1 193.9l.1 .6h-.3zM148.1 193.9l-.7 5.9h24.2M148.4 192l-.3 1.9M149.3 194.7l.7 .2h16.5M163.4 197h2.3M163.7 197.9l.8 1.4"/>
<path d="M164.5 197v2.3M165.4 197.9l-.9 1.4M166.5 194.9h1.2M166.5 194.7v.2M167.7 194.9h6.9M167.7 194.7v.2M174.6 194.9h1.1M174.6 194.7v.2M175.7 194.7v.2M192.9 194.7l-.6 .2h-16.6M212.9 189.7l2 8.1M213.3 189.6l2 8.2"/>
<path d="M217 185.5l-4 4M217.2 185.8l-4 4M222.9 189.7l2 8.1M223.3 189.6l2 8.2M224.2 194.2h50.6M224.8 187.9h50M225.2 187.5h49.6M227 185.5l-4 4M227.2 185.8l-4 4M264.8 193.9l.1 .6h-.2zM264.8 192v7.8h22.4M264.8 192.9h17.6"/>
<path d="M274.8 193.9h3M274.8 194.1h3M277.8 193.9v.2M277.8 193.9h.1M277.9 193.9l-.1 .2M279.1 197h2.2M279.4 197.9l.8 1.3M280.2 197v2.2M280.2 192.3h.4l-.2 .6zM281.1 197.9l-.9 1.3M283.9 194.1h.3l-.1 .6zM286.1 194.7h-61.8"/>
<path d="M357.4 188v2.2M357.4 189.1h2.3M358.3 188.2l1.4 .9M359.7 189.1l-1.4 .8M151.2 200.2l-1.1 2.8M270.3 200.2l-1.1 2.8M4 245.2h123v47.8M4 253.7h123M4 259.4h123M52.4 245.2v47.8M83.5 253.7v5.7M104.7 253.7v5.7"/>
<path d="M216 253h200M216 248h65M216 258h65M228.6 243v15M255.2 243v15M281 243v50M296 243v30M346 243v30M361 243v30M381 253v20M392 253v20M416 243h-200v50"/>
<path d="M4 265h123M4 270.6h123M4 276.2h123M84.9 279.3h1.3M85.5 278.6v1.3M216 278h65M216 273h200M216 263h165M216 268h65M231 263v15M256 263v15M311 273v20"/>
<path d="M393.4 260.5l9-2.5v10l-9-2.5zM4 281.8h123M4 287.4h123M83.5 287.4v5.6M84.9 280.6h1.3M104.7 287.4v5.6M267.4 287.2h1.2M267.4 286h1.2M268 285.5v1.1"/>
<circle cx="130.4" cy="52.5" r=".96"/>
<circle cx="130.4" cy="52.5" r="1.01"/>
<circle cx="142.5" cy="53.2" r=".84"/>
<circle cx="142.6" cy="53.2" r=".81"/>
<circle cx="157.6" cy="45.5" r=".72"/>
<circle cx="157.6" cy="45.5" r=".86"/>
<circle cx="162.5" cy="45.5" r=".71"/>
<circle cx="162.6" cy="45.5" r=".86"/>
<circle cx="166.4" cy="45.5" r=".95"/>
<circle cx="166.4" cy="45.5" r=".99"/>
<circle cx="171.1" cy="45.5" r=".44"/>
<circle cx="171.1" cy="45.5" r=".85"/>
<circle cx="175.8" cy="45.5" r=".95"/>
<circle cx="175.8" cy="45.5" r=".99"/>
<circle cx="179.7" cy="45.5" r=".71"/>
<circle cx="179.7" cy="45.5" r=".86"/>
<circle cx="184.7" cy="45.5" r=".87"/>
<circle cx="184.7" cy="45.5" r=".71"/>
<circle cx="205.4" cy="44.9" r=".93"/>
<circle cx="236.2" cy="44.9" r=".93"/>
<circle cx="264.8" cy="44.9" r=".93"/>
<circle cx="273.4" cy="53.2" r=".82"/>
<circle cx="273.4" cy="53.2" r=".85"/>
<circle cx="130.4" cy="68.2" r="1.01"/>
<circle cx="130.4" cy="68.2" r=".97"/>
<circle cx="142.6" cy="67.5" r=".81"/>
<circle cx="142.6" cy="67.5" r=".86"/>
<circle cx="157.6" cy="75.2" r=".72"/>
<circle cx="157.6" cy="75.2" r=".87"/>
<circle cx="162.5" cy="75.2" r=".71"/>
<circle cx="162.5" cy="75.2" r=".86"/>
<circle cx="166.4" cy="75.2" r=".95"/>
<circle cx="166.4" cy="75.2" r=".99"/>
<circle cx="171.1" cy="75.2" r=".44"/>
<circle cx="171.1" cy="75.2" r=".85"/>
<circle cx="175.8" cy="75.2" r=".95"/>
<circle cx="175.8" cy="75.2" r=".99"/>
<circle cx="179.7" cy="75.2" r=".71"/>
<circle cx="179.7" cy="75.2" r=".86"/>
<circle cx="184.7" cy="75.2" r=".87"/>
<circle cx="184.7" cy="75.2" r=".71"/>
<circle cx="205.4" cy="75.8" r=".93"/>
<circle cx="236.2" cy="75.8" r=".93"/>
<circle cx="248.6" cy="77.8" r=".74"/>
<circle cx="248.7" cy="77.8" r=".76"/>
<circle cx="264.8" cy="75.8" r=".93"/>
<circle cx="273.4" cy="67.5" r=".8"/>
<circle cx="273.4" cy="67.5" r=".85"/>
<circle cx="152.3" cy="82" r=".98"/>
<circle cx="168.1" cy="117.4" r=".29"/>
<circle cx="168.1" cy="117.4" r=".85"/>
<circle cx="168.1" cy="117.4" r=".77"/>
<circle cx="170" cy="118" r=".74"/>
<circle cx="170" cy="118" r=".77"/>
<circle cx="172.3" cy="118" r=".73"/>
<circle cx="172.3" cy="118" r=".77"/>
<circle cx="142.4" cy="123.8" r=".82"/>
<circle cx="142.4" cy="123.8" r=".87"/>
<circle cx="163.7" cy="120.8" r=".77"/>
<circle cx="163.7" cy="120.8" r=".86"/>
<circle cx="163.7" cy="120.8" r=".74"/>
<circle cx="178.5" cy="120.8" r=".85"/>
<circle cx="178.5" cy="120.8" r=".74"/>
<circle cx="178.6" cy="120.8" r=".77"/>
<circle cx="248.8" cy="120.8" r=".74"/>
<circle cx="248.8" cy="120.8" r=".77"/>
<circle cx="248.8" cy="120.8" r=".86"/>
<circle cx="255.1" cy="120.8" r=".75"/>
<circle cx="255.1" cy="120.8" r=".77"/>
<circle cx="255.1" cy="120.8" r=".86"/>
<circle cx="273.5" cy="123.8" r=".85"/>
<circle cx="273.5" cy="123.8" r=".81"/>
<circle cx="348.2" cy="134.1" r="1.43"/>
<circle cx="348.2" cy="134.1" r="1.57"/>
<circle cx="348.2" cy="127.3" r="1.57"/>
<circle cx="348.3" cy="134.1" r="1.19"/>
<circle cx="348.3" cy="127.3" r="1.44"/>
<circle cx="348.3" cy="127.3" r="1.18"/>
<circle cx="362.8" cy="134.1" r="1.43"/>
<circle cx="362.8" cy="134.1" r="1.57"/>
<circle cx="362.8" cy="134.1" r="1.19"/>
<circle cx="362.8" cy="134.1" r="1.23"/>
<circle cx="377.4" cy="134.1" r="1.57"/>
<circle cx="377.4" cy="127.3" r="1.57"/>
<circle cx="377.4" cy="127.3" r="1.19"/>
<circle cx="377.4" cy="134.1" r="1.21"/>
<circle cx="377.4" cy="127.3" r="1.21"/>
<circle cx="377.4" cy="134.1" r="1.42"/>
<circle cx="377.4" cy="134.1" r="1.19"/>
<circle cx="377.4" cy="127.3" r="1.43"/>
<circle cx="145.3" cy="173.2" r=".47"/>
<circle cx="148.3" cy="162.1" r=".98"/>
<circle cx="148.3" cy="177.5" r=".85"/>
<circle cx="148.3" cy="162.1" r=".94"/>
<circle cx="158.6" cy="179.6" r=".99"/>
<circle cx="170.1" cy="160" r=".33"/>
<circle cx="172.1" cy="160" r=".34"/>
<circle cx="176.8" cy="162.1" r=".93"/>
<circle cx="176.8" cy="162.1" r=".98"/>
<circle cx="176.8" cy="177.5" r=".85"/>
<circle cx="205.4" cy="162.1" r=".97"/>
<circle cx="205.4" cy="162.1" r=".93"/>
<circle cx="236.2" cy="162.1" r=".97"/>
<circle cx="236.2" cy="162.1" r=".93"/>
<circle cx="248.6" cy="160" r=".35"/>
<circle cx="264.5" cy="177.5" r="3"/>
<circle cx="264.8" cy="162.1" r=".97"/>
<circle cx="264.8" cy="162.1" r=".93"/>
<circle cx="270.7" cy="173.2" r=".46"/>
<circle cx="145.3" cy="181.8" r=".47"/>
<circle cx="148.3" cy="193" r=".94"/>
<circle cx="148.3" cy="192.9" r=".98"/>
<circle cx="176.8" cy="192.9" r=".93"/>
<circle cx="176.8" cy="192.9" r=".98"/>
<circle cx="205.4" cy="192.9" r=".93"/>
<circle cx="205.4" cy="192.9" r=".96"/>
<circle cx="236.2" cy="192.9" r=".93"/>
<circle cx="236.2" cy="192.9" r=".96"/>
<circle cx="264.8" cy="192.9" r=".93"/>
<circle cx="264.8" cy="192.9" r=".96"/>
<circle cx="270.7" cy="181.8" r=".46"/>
<circle cx="150.7" cy="201.6" r=".98"/>
<circle cx="269.8" cy="201.6" r=".98"/>
</g>
<path d="M412.4 262.3a2.5 2.5 0 0 0-4.1-1.1 2.5 2.5 0 0 0 1 4.2 2.5 2.5 0 0 0 3.2-2.9l-.1-.2" fill="none" stroke="#000" stroke-width=".3" stroke-dasharray="30.5 1.3 1.3 1.3" stroke-dashoffset="24.5" stroke-linecap="butt"/>
<path d="M414.8 261.5a5 5 0 0 0-8.3-2 5 5 0 0 0 2.2 8.3 5 5 0 0 0 6.2-6l-.1-.3" fill="none" stroke="#000" stroke-width=".3" stroke-dasharray="30.5 1.3 1.3 1.3" stroke-dashoffset="16.7" stroke-linecap="butt"/>
<g fill="none" stroke="#000" stroke-width=".3" stroke-dasharray="6.3 1.3 1.3 1.3 5.1">
<path d="M215.1 40l2 8.2M225.1 40l2 8.2M217.1 48.2l-4 4M227.1 48.2l-4 4M213.1 72.5l2 8.1M217.1 68.5l-4 4M223.1 72.5l2 8.1M227.1 68.5l-4 4M215.1 115.8l2 4M217.1 119.8l-4 4M225.1 115.8l2 4M227.1 119.8l-4 4"/>
<path d="M213.1 135.7l2 4M217.1 131.7l-4 4M223.1 135.7l2 4M227.1 131.7l-4 4M215.1 157.2l2 8.1M225.1 157.2l2 8.1M217.1 165.3l-4 4M227.1 165.3l-4 4M213.1 189.6l2 8.2M217.1 185.6l-4 4M223.1 189.6l2 8.2M227.1 185.6l-4 4"/>
</g>
<path d="M213.1 123.8l4 7.9M223.1 123.8l4 7.9" fill="none" stroke="#000" stroke-width=".3" stroke-dasharray="6.3 1.3 1.3 1.3 5.1" stroke-dashoffset="6.3"/>
<path d="M213.1 52.2l4 16.3M223.1 52.2l4 16.3M213.1 169.3l4 16.3M223.1 169.3l4 16.3" fill="none" stroke="#000" stroke-width=".3" stroke-dasharray="6.3 1.3 1.3 1.3 5.1" stroke-dashoffset="2.4"/>
<path d="M362.8 123.7v14.3" fill="none" stroke="#000" stroke-width=".3" stroke-dasharray="30.5 1.3 1.3 1.3" stroke-dashoffset="25.2"/>
<path d="M263.4 177.5h-.2M264.8 176.1v-.2M264.8 178.9v.2M266.2 177.5h.2" fill="none" stroke="#000" stroke-width=".3" stroke-dasharray="30.5 1.3 1.3 1.3"/>
<path d="M410 255.7v14.9" fill="none" stroke="#000" stroke-width=".3" stroke-dasharray="30.5 1.3 1.3 1.3" stroke-dashoffset="25"/>
<path d="M403.4 263l12.6-.1" fill="none" stroke="#000" stroke-width=".3" stroke-dasharray="30.5 1.3 1.3 1.3" stroke-dashoffset="26.1"/>
<path d="M216 248v5" fill="none" stroke="#000" stroke-width=".3" stroke-dasharray="30.5 1.3 1.3 1.3" stroke-dashoffset="29.9"/>
<path d="M142.1 45.5v29.7M171.1 45.5v29.7M244.8 45.5v29.7M273.8 45.5v29.7" fill="none" stroke="#f00" stroke-width=".3" stroke-dasharray="30.5 1.3 1.3 1.3" stroke-dashoffset="17.5"/>
<g fill="#000">
<path d="M345.2 134.4l.6 .2-.6 .1z"/>
<path d="M145.1 34.3l.6-.2v.3zM196.5 34.1l.6 .2-.6 .1z"/>
<path d="M157.6 37.3l.6-.2v.4zM184.1 37.1l.6 .2-.6 .2z"/>
<path d="M277.3 37.1l.6 .2-.6 .2zM273.8 37.3l.6-.2v.4zM244.2 29.8l.6 .1-.6 .2zM171.1 29.9l.6-.1v.3zM362.2 139.5l.6 .2-.6 .1zM345.8 139.7l.6-.2v.3zM277.3 156.3l.6 .2-.6 .1zM264.8 156.5l.6-.2v.3zM204.8 156.3l.6 .2-.6 .1zM176.8 156.5l.6-.2v.3z"/>
<path d="M191.9 45.5l.2 .6h-.3zM191.8 74.6h.3l-.2 .6zM383.9 114.8l.1 .6h-.3zM383.7 136h.3l-.1 .6zM284.1 160.4l.1 .6h-.3zM283.9 194.1h.3l-.1 .6zM280.4 162.1l.2 .6h-.4zM280.2 192.3h.4l-.2 .6zM354.9 175.9l.2 .6h-.3zM354.8 178.7h.3l-.2 .6z"/>
<path d="M120.3 111.3l.6-.2v.3zM277.3 111.1l.6 .2-.6 .1zM162.6 40.6l.6-.2v.3zM179.1 40.4l.6 .2-.6 .1zM184.7 76.1l-.2 .6h.4zM171.1 76.1l-.1 .6h.3zM120.3 29.9l.6-.1v.3zM170.5 29.8l.6 .1-.6 .2zM120.3 40.6l.6-.2v.3zM141.5 40.4l.6 .2-.6 .1zM362.8 139.7l.6-.2v.3zM379.4 139.5l.6 .2-.6 .1zM120.3 156.5l.6-.2v.3zM147.7 156.3l.6 .2-.6 .1zM148.3 156.5l.6-.2v.3zM176.2 156.3l.6 .2-.6 .1zM148.3 178.4l-.2 .6h.3zM148.1 193.9l-.2 .6h.3zM264.8 193.9l-.1 .6h.2z"/>
<path d="M379.7 110.7l.6 .1-.6 .2zM345.4 110.8l.6-.1v.3z"/>
<path d="M236.2 156.5l.6-.2v.3zM264.2 156.3l.6 .2-.6 .1z"/>
<path d="M360.2 173.6l.6-.2v.3zM358.4 173.4l.6 .2-.6 .1z"/>
</g>
<g font-size="6.3">
<text x="282.1" y="250.3">名称</text>
<text x="347.1" y="250.3">图号</text>
<text x="282.1" y="260.3">材质</text>
<text x="347.1" y="260.3">质量</text>
<text x="383.3" y="262.1">视</text>
<text x="383.3" y="269.9">图</text>
<text x="282.1" y="270.3">版次</text>
<text x="347.1" y="270.3">比例</text>
</g>
<g font-size="4.2">
<text x="4.8" y="237.6">注意：1.行走平行度（正面+侧面），450行程内，≤±0.03mm，1000行程内，≤±0.05mm。</text>
<text x="12.2" y="243.3">2.本体形变，450行程内，≤±0.03mm，1000行程内，≤±0.05mm。</text>
<text x="18.6" y="251.3">型号/规格</text>
<text x="69.5" y="251.3">GTH12-550-BC-M40-C4</text>
<text x="300.8" y="249.5">GTH12-550-BC-M40-C4</text>
<text x="14.4" y="258.3">螺杆型号/规格</text>
<text x="19.7" y="263.9">有效行程</text>
<text x="63.7" y="258.3">1605</text>
<text x="86.5" y="263.9">550</text>
<text x="89.9" y="258.3">1610</text>
<text x="111.7" y="258.3">1620</text>
<text x="19.7" y="269.5">精度等级</text>
<text x="87.6" y="269.5">C7</text>
<text x="259" y="267">2022/9/23</text>
<text x="19.7" y="275.2">马达容量</text>
<text x="74.9" y="275.2">400W（无刹车）</text>
<text x="15.5" y="280.8">重复定位精度</text>
<text x="86.7" y="280.8">0.02</text>
<text x="9.1" y="286.4">感应开关方式及数量</text>
<text x="72.7" y="286.4">外挂型三只（C4）</text>
<text x="15.5" y="292">建议最快速度</text>
<text x="60.5" y="292">250MM/S</text>
<text x="86.7" y="292">500MM/S</text>
<text x="107.4" y="292">1000MM/S</text>
</g>
<g font-size="4.1">
<text x="268.6" y="179">I</text>
<text x="377.6" y="175.4">I</text>
<text x="371.4" y="180.6">2 : 3.5</text>
</g>
<g font-size="3.5">
<text x="130.3" y="31.2">178 滑台原始位置</text>
<text x="173.3" y="35.5">182</text>
<text x="215.5" y="31.2">550 有效行程</text>
<text x="80.1" y="41.8">76.50 滑台极限位置 1</text>
<text x="174.2" y="41.8">60</text>
<text x="174.2" y="38.6">95</text>
<text x="280.7" y="38.6">14.50 滑台极限位置 1</text>
<text x="193.2" y="62.7" transform="rotate(-90 193.2 62.7)">104</text>
<text x="143.6" y="83.3">2 x</text>
<text x="154" y="83.3">6 H7</text>
<text x="167.2" y="83.3">8</text>
<text x="186.3" y="83.3">8 x M6 贯穿</text>
<text x="197.5" y="112.5">844</text>
<text x="360.3" y="112.1">122</text>
<text x="385.1" y="127.1" transform="rotate(-90 385.1 127.1)">76</text>
<text x="333.5" y="134">基准面</text>
<text x="349.9" y="140.9">59.50</text>
<text x="370.1" y="140.9">60</text>
<text x="133" y="157.7">98</text>
<text x="160.2" y="157.7">100</text>
<text x="188.4" y="157.7">100</text>
<text x="249.7" y="157.7">100</text>
<text x="269.2" y="157.7">46</text>
<text x="281.7" y="179" transform="rotate(-90 281.7 179)">108</text>
<text x="285.4" y="179" transform="rotate(-90 285.4 179)">120</text>
<text x="363.7" y="174.8">2</text>
<text x="149.9" y="180.9">2 x</text>
<text x="160.3" y="180.9">6 H7</text>
<text x="173.5" y="180.9">6</text>
<text x="352.7" y="191.6" transform="rotate(-90 352.7 191.6)">+0.012</text>
<text x="356.2" y="189.8" transform="rotate(-90 356.2 189.8)">0</text>
<text x="359.7" y="187.3" transform="rotate(-90 359.7 187.3)">6</text>
<text x="356.2" y="195.1" transform="rotate(-90 356.2 195.1)">6</text>
<text x="149" y="199.3">12 x M8</text>
<text x="152.3" y="202.8">6.5 贯穿</text>
<text x="167.4" y="199.3">16</text>
<text x="266.4" y="199.3">4 x M8</text>
<text x="271.4" y="202.8">6.5 贯穿</text>
<text x="283" y="199.3">16</text>
<text x="221.4" y="246.8">1</text>
<text x="221.4" y="251.8">2</text>
<text x="218.8" y="256.8">序号</text>
<text x="232.2" y="256.8">修 订 版 次</text>
<text x="257.5" y="256.8">设计变更编号</text>
<text x="228.2" y="261.8">设</text>
<text x="240.1" y="261.8">计</text>
<text x="252" y="261.8">变</text>
<text x="263.9" y="261.8">更</text>
<text x="219.1" y="266.7">设 计</text>
<text x="366.6" y="269.3">1:3.5</text>
<text x="219.1" y="271.7">校 核</text>
<text x="219.1" y="276.7">批 准</text>
<text x="222.9" y="282.7">技术要求：</text>
<text x="231.8" y="287.3">1、未标注公差全部 0.1</text>
<text x="231.7" y="291.8">2、未标注倒角全部C0.3</text>
</g>
</svg>
